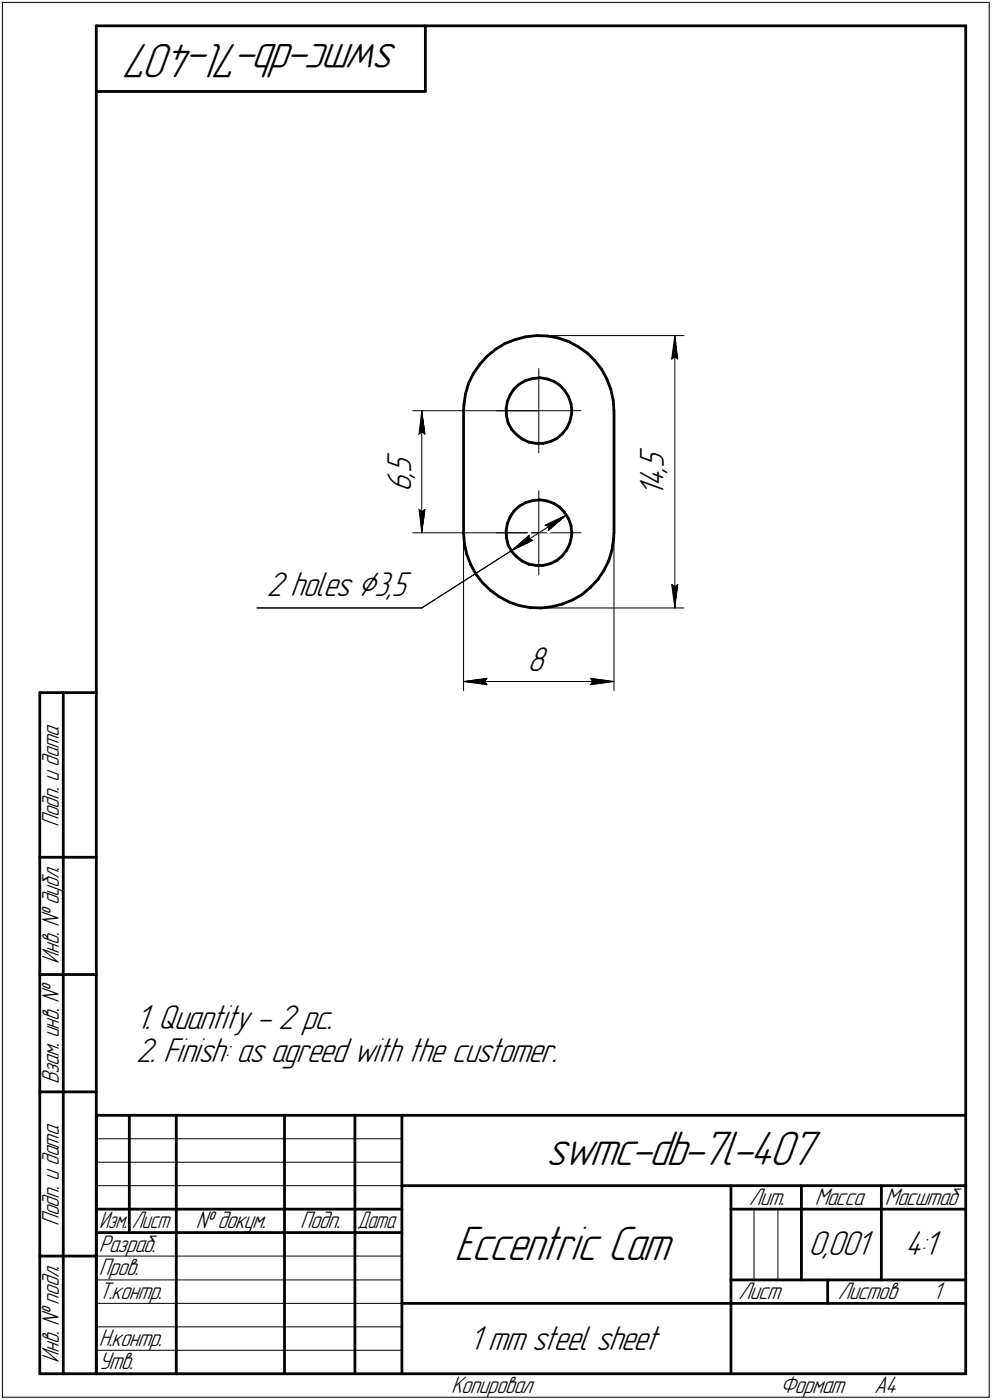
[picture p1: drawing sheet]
<svg xmlns="http://www.w3.org/2000/svg" width="211mm" height="298mm" viewBox="0 0 211 298" stroke-linecap="round" stroke-linejoin="round" font-family="sans-serif">
<g fill="none" stroke="#000" stroke-width=".59">
<path d="M20.5 5.5v287zM20.5 5.5h185zM20.5 19.5h70zM90.5 5.5v14zM205.5 5.5v287zM100.8 79.5l-1.1 2zM102.1 77.6l-1.3 1.9zM103.6 75.9l1.9-1.6zM103.6 75.9l-1.5 1.7zM105.5 74.3l1.9-1.1zM107.4 73.2l2.2-.9zM109.6 72.3l2.2-.6z"/>
<path d="M111.8 71.7l2.4-.2zM114.2 71.5h2.3zM116.5 71.5l2.3 .5zM118.8 72l2.2 .7zM121 72.7l2 1.1zM123 73.8l2 1.4zM125 75.2l1.6 1.6zM126.6 76.8l1.4 1.9zM128 78.7l1.1 2zM98.6 87.5v26zM98.7 86.1l-.1 1.4zM99.1 83.8l-.4 2.3z"/>
<path d="M99.7 81.5l-.6 2.3zM107.7 87l.1 1.6zM107.8 88.6l.3 1.5zM107.9 85.5l-.2 1.5zM108.1 90.1l.8 1.3zM108.5 84.1l-.6 1.4zM108.9 91.4l1 1.1zM109.4 82.8l1.1-1zM109.4 82.8l-.9 1.3zM109.9 92.5l1.2 1zM110.5 81.8l1.3-.8zM111.1 93.5l1.4 .6z"/>
<path d="M111.8 81l1.6-.4zM112.5 94.1l1.5 .3zM113.4 80.6l1.5-.2zM114 94.4h1.6zM114.9 80.4l1.5 .3zM115.6 94.4l1.4-.3zM116.4 80.7l1.5 .5zM117 94.1l1.4-.7zM117.9 81.2l1.2 .8zM118.4 93.4l1.2-1zM119.1 82l1 1.1zM120.1 83.1l.9 1.4z"/>
<path d="M120.6 91.2l-1 1.2zM121 84.5l.5 1.4zM121.2 89.8l-.6 1.4zM121.5 85.9l.2 1.6zM121.6 88.3l-.4 1.5zM121.7 87.5l-.1 .8zM129.1 80.7l.9 2.2zM130 82.9l.5 2.3zM130.5 85.2l.1 2.3zM130.6 87.5v26zM98.6 113.5l.2 2.2zM98.8 115.7l.5 2.3z"/>
<path d="M99.3 118l.9 2.2zM107.7 113l.1 1.6zM107.8 114.6l.3 1.5zM107.9 111.5l-.2 1.5zM108.1 116.1l.8 1.3zM108.5 110.1l-.6 1.4zM108.9 117.4l1 1.1zM109.4 108.8l1.1-1zM109.4 108.8l-.9 1.3zM109.9 118.5l1.2 1zM110.5 107.8l1.3-.8zM111.1 119.5l1.4 .6z"/>
<path d="M111.8 107l1.6-.4zM113.4 106.6l1.5-.2zM114.9 106.4l1.5 .3zM116.4 106.7l1.5 .5zM117.9 107.2l1.2 .8zM118.4 119.4l1.2-1zM119.1 108l1 1.1zM120.1 109.1l.9 1.4zM120.6 117.2l-1 1.2zM121 110.5l.5 1.4zM121.2 115.8l-.6 1.4zM121.5 111.9l.2 1.6z"/>
<path d="M121.6 114.3l-.4 1.5zM121.7 113.5l-.1 .8zM129.5 119.4l-1 2zM130.2 117.1l-.7 2.3zM130.6 114.8l-.4 2.3zM130.6 113.5v1.3zM100.2 120.2l1.1 2.1zM101.3 122.3l1.4 1.8zM102.7 124.1l1.7 1.6zM104.4 125.7l1.9 1.4zM106.3 127.1l2 1.1zM108.3 128.2l2.2 .7z"/>
<path d="M110.5 128.9l2.3 .5zM112.5 120.1l1.5 .3zM112.8 129.4l2.3 .1zM114 120.4h1.6zM115.1 129.5l2.3-.3zM115.6 120.4l1.4-.3zM117 120.1l1.4-.7zM117.4 129.2l2.3-.6zM119.7 128.6l2.1-.8zM121.8 127.8l2.1-1.2zM123.9 126.6l1.7-1.5zM127.3 123.4l-1.7 1.7z"/>
<path d="M128.5 121.4l-1.2 2zM8.5 147.5v145zM8.5 147.5h12zM13.5 147.5v145zM8.5 182.5h12zM8.5 207.5h12zM8.5 232.5h12zM20.5 237.5h185zM20.5 237.5v55zM27.5 237.5v25zM37.5 237.5v55zM60.5 237.5v55z"/>
<path d="M75.5 237.5v55zM85.5 237.5v55zM20.5 257.5h65zM85.5 252.5h120zM155.5 252.5v40zM155.5 257.5h15zM170.5 252.5v20zM170.5 257.5h35zM187.5 252.5v20zM8.5 267.5h12zM20.5 262.5h65zM85.5 277.5h70z"/>
<path d="M155.5 277.5h50zM155.5 272.5h50zM176.1 272.5v5zM8.5 292.5h12zM20.5 292.5h185z"/>
</g>
<g fill="none" stroke="#000" stroke-width=".21">
<path d="M.5 .5v297zM.5 .5h210zM210.5 .5v297zM114.6 78.5v9zM114.6 71.5h30.9zM142.9 76.5l.7-.6zM143.6 71.5l.6 5zM143.6 75.9l.6 .6zM143.6 71.5l-.7 5zM143.6 71.5v58zM87.8 87.5h26.8zM89.2 92.5l.5-.6z"/>
<path d="M89.7 87.5l.7 5zM89.7 91.9l.7 .6zM89.7 87.5l-.5 5zM89.7 87.5v26zM105.7 87.5h8.9zM114.6 87.5v8.9zM114.6 87.5h9zM87.8 113.5h26.8zM89.2 108.5l.5 5zM89.2 108.5l.5 .5zM89.7 109l.7-.5zM90.4 108.5l-.7 5z"/>
<path d="M98.6 100.4v46.7zM105.7 113.5h8.9zM108.8 117.3l3.8-3.3zM108.8 117.3l4.6-2.2zM108.8 117.3l11.8-7.7zM112.5 114.8l.9 .3zM112.6 114l-.1 .8zM114.6 113.5v8.9zM114.6 104.5v9zM114.6 113.5h9zM116 111.8l.8 .3zM116 111.8l4.6-2.2z"/>
<path d="M116.7 112.9l3.9-3.3zM116.8 112.1l-.1 .8zM130.6 100.4v46.7zM54.7 129.5h35zM89.7 129.5l19.1-12.2zM114.6 129.5h30.9zM142.9 124.5l.7 5zM142.9 124.5l.7 .5zM143.6 125l.6-.5zM144.2 124.5l-.6 5zM98.6 145.1l5-.7zM98.6 145.1l5 .7z"/>
<path d="M98.6 145.1h32zM103.1 145.1l.5 .7zM103.6 144.4l-.5 .7zM125.6 145.8l5-.7zM125.6 144.4l.6 .7zM125.6 144.4l5 .7zM126.2 145.1l-.6 .7zM20.5 247.5h65zM20.5 252.5h65zM20.5 242.5h65zM160.4 257.5v15zM165.5 257.5v15z"/>
<path d="M20.5 267.5h65zM20.5 272.5h65zM20.5 277.5h65zM.5 297.5h210zM20.5 282.5h65zM20.5 287.5h65z"/>
</g>
<g fill="#fff" stroke="#fff" stroke-width=".21">
<path d="M136.6 95.2h6zM136.6 95.2h6zM136.6 95.3h6zM136.6 95.4h6zM136.6 95.5h6zM136.6 95.6h6zM136.6 95.7h6zM136.6 95.8h6zM136.6 95.8h6zM136.6 95.9h6zM136.6 96h6zM136.6 96.1h6zM136.6 96.2h6zM136.6 96.3h6zM136.6 96.4h6zM136.6 96.4h6zM136.6 96.5h6zM136.6 96.6h6zM136.6 96.7h6zM136.6 96.8h6zM136.6 96.9h6zM136.6 96.9h6zM136.6 97h6zM136.6 97.1h6zM136.6 97.2h6zM136.6 97.3h6zM136.6 97.4h6zM136.6 97.5h6zM136.6 97.5h6zM136.6 97.6h6zM136.6 97.7h6zM136.6 97.8h6zM136.6 97.9h6zM136.6 98h6zM136.6 98h6zM136.6 98.1h6zM136.6 98.2h6zM136.6 98.3h6zM136.6 98.4h6zM136.6 98.5h6zM136.6 98.6h6zM136.6 98.6h6zM136.6 98.7h6zM136.6 98.8h6zM136.6 98.9h6zM136.6 99h6zM136.6 99.1h6zM136.6 99.1h6zM136.6 99.2h6zM136.6 99.3h6zM136.6 99.4h6zM136.6 99.5h6zM136.6 99.6h6zM136.6 99.7h6zM136.6 99.7h6zM136.6 99.8h6zM136.6 99.9h6zM136.6 100h6zM136.6 100.1h6zM136.6 100.2h6zM136.6 100.2h6zM136.6 100.3h6zM136.6 100.4h6zM136.6 100.5h6zM136.6 100.6h6zM136.6 100.7h6zM136.6 100.8h6zM136.6 100.8h6zM136.6 100.9h6zM136.6 101h6zM136.6 101.1h6zM136.6 101.2h6zM136.6 101.3h6zM136.6 101.3h6zM136.6 101.4h6zM136.6 101.5h6zM136.6 101.6h6zM136.6 101.7h6zM136.6 101.8h6zM136.6 101.9h6zM136.6 101.9h6zM136.6 102h6zM136.6 102.1h6zM136.6 102.2h6zM136.6 102.3h6zM136.6 102.4h6zM136.6 102.4h6zM136.6 102.5h6zM136.6 102.6h6zM136.6 102.7h6zM136.6 102.8h6zM136.6 102.9h6zM136.6 103h6zM136.6 103h6zM136.6 103.1h6zM136.6 103.2h6zM136.6 103.3h6zM136.6 103.4h6zM136.6 103.5h6zM136.6 103.5h6zM136.6 103.6h6zM136.6 103.7h6zM136.6 103.8h6zM136.6 103.9h6zM136.6 104h6zM136.6 104.1h6zM136.6 104.1h6zM136.6 104.2h6zM136.6 104.3h6zM136.6 104.4h6zM136.6 104.5h6zM136.6 104.6h6zM136.6 104.6h6zM136.6 104.7h6zM136.6 104.8h6zM136.6 104.9h6zM136.6 105h6zM136.6 105.1h6zM136.6 105.2h6zM136.6 105.2h6zM136.6 105.3h6zM136.6 105.4h6zM136.6 105.5h6zM136.6 105.6h6zM136.6 105.7h6z"/>
<path d="M143.5 71.7h.3zM143.5 71.8h.3zM143.4 71.9h.4zM143.4 72h.4zM143.3 72.1h.5zM143.3 72.1h.6zM143.3 72.2h.6zM143.3 72.3h.6zM143.3 72.4h.7zM143.2 72.5h.8zM143.2 72.6h.8zM143.1 72.6h1zM143.1 72.7h1zM143.1 72.8h1.1zM143 72.9h1.2zM143 73h1.2zM142.9 73.1h1.4zM142.9 73.2h1.4zM142.8 73.2h1.5zM142.8 73.3h1.6zM142.8 73.4h1.6zM142.8 73.5h1.6zM142.8 73.6h1.6zM142.8 73.7h1.6zM142.8 73.7h1.6zM142.8 73.8h1.6zM142.7 73.9h1.7zM142.7 74h1.7zM142.7 74.1h1.7zM142.7 74.2h1.7zM142.7 74.3h1.7zM142.7 74.3h1.7zM142.7 74.4h1.7zM142.7 74.5h1.8zM142.7 74.6h1.8zM142.7 74.7h1.8zM142.7 74.8h1.8zM142.7 74.8h1.8zM142.7 74.9h1.8zM142.7 75h1.8zM142.6 75.1h1.9zM142.6 75.2h2zM142.6 75.3h2zM142.6 75.4h2zM142.6 75.4h2zM142.6 75.5h2zM142.6 75.6h2zM142.6 75.7h2zM142.5 75.8h2.2zM142.5 75.9h2.2zM142.5 75.9h2.2zM142.5 76h2.2zM142.5 76.1h2.2zM142.5 76.2h2.2zM142.5 76.3h2.2zM142.4 76.4h2.4zM142.4 76.5h2.4zM142.4 76.5h2.4zM142.4 76.6h2.4zM142.4 76.7h2.4zM142.4 76.8h2.4zM142.4 76.9h2.4z"/>
<path d="M142.3 124h2.5zM142.4 124h2.4zM142.4 124.1h2.4zM142.4 124.2h2.4zM142.4 124.3h2.4zM142.4 124.4h2.4zM142.4 124.5h2.4zM142.4 124.5h2.4zM142.5 124.6h2.2zM142.5 124.7h2.2zM142.5 124.8h2.2zM142.5 124.9h2.2zM142.5 125h2.2zM142.5 125.1h2.2zM142.5 125.1h2.2zM142.6 125.2h2zM142.6 125.3h2zM142.6 125.4h2zM142.6 125.5h2zM142.6 125.6h2zM142.6 125.6h2zM142.6 125.7h2zM142.6 125.8h1.9zM142.7 125.9h1.8zM142.7 126h1.8zM142.7 126.1h1.8zM142.7 126.2h1.8zM142.7 126.2h1.8zM142.7 126.3h1.8zM142.7 126.4h1.8zM142.7 126.5h1.7zM142.7 126.6h1.7zM142.7 126.7h1.7zM142.7 126.7h1.7zM142.7 126.8h1.7zM142.7 126.9h1.7zM142.7 127h1.7zM142.8 127.1h1.6zM142.8 127.2h1.6zM142.8 127.3h1.6zM142.8 127.3h1.6zM142.8 127.4h1.6zM142.8 127.5h1.6zM142.8 127.6h1.6zM142.8 127.7h1.5zM142.9 127.8h1.4zM142.9 127.8h1.4zM143 127.9h1.2zM143 128h1.2zM143.1 128.1h1.1zM143.1 128.2h1zM143.1 128.3h1zM143.2 128.4h.8zM143.2 128.4h.8zM143.3 128.5h.7zM143.3 128.6h.6zM143.3 128.7h.6zM143.3 128.8h.6zM143.3 128.9h.5zM143.4 128.9h.4zM143.4 129h.4zM143.5 129.1h.3zM143.5 129.2h.3z"/>
<path d="M112.2 138.1h4.9zM112.2 138.2h4.9zM112.2 138.3h4.9zM112.2 138.3h4.9zM112.2 138.4h4.9zM112.2 138.5h4.9zM112.2 138.6h4.9zM112.2 138.7h4.9zM112.2 138.8h4.9zM112.2 138.9h4.9zM112.2 138.9h4.9zM112.2 139h4.9zM112.2 139.1h4.9zM112.2 139.2h4.9zM112.2 139.3h4.9zM112.2 139.4h4.9zM112.2 139.4h4.9zM112.2 139.5h4.9zM112.2 139.6h4.9zM112.2 139.7h4.9zM112.2 139.8h4.9zM112.2 139.9h4.9zM112.2 140h4.9zM112.2 140h4.9zM112.2 140.1h4.9zM112.2 140.2h4.9zM112.2 140.3h4.9zM112.2 140.4h4.9zM112.2 140.5h4.9zM112.2 140.5h4.9zM112.2 140.6h4.9zM112.2 140.7h4.9zM112.2 140.8h4.9zM112.2 140.9h4.9zM112.2 141h4.9zM112.2 141.1h4.9zM112.2 141.1h4.9zM112.2 141.2h4.9zM112.2 141.3h4.9zM112.2 141.4h4.9zM112.2 141.5h4.9zM112.2 141.6h4.9zM112.2 141.6h4.9zM112.2 141.7h4.9zM112.2 141.8h4.9zM112.2 141.9h4.9zM112.2 142h4.9zM112.2 142.1h4.9zM112.2 142.2h4.9zM112.2 142.2h4.9zM112.2 142.3h4.9zM112.2 142.4h4.9zM112.2 142.5h4.9zM112.2 142.6h4.9zM112.2 142.7h4.9zM112.2 142.7h4.9zM112.2 142.8h4.9zM112.2 142.9h4.9zM112.2 143h4.9zM112.2 143.1h4.9zM112.2 143.2h4.9zM112.2 143.3h4.9zM112.2 143.3h4.9zM112.2 143.4h4.9zM112.2 143.5h4.9zM112.2 143.6h4.9zM112.2 143.7h4.9zM112.2 143.8h4.9zM112.2 143.8h4.9zM112.2 143.9h4.9zM112.2 144h4.9z"/>
<path d="M103.5 143.9h.6zM103 144h1.1zM102.3 144.1h1.8zM101.7 144.2h2.4zM101.1 144.3h3zM100.4 144.4h3.7zM100.2 144.4h3.9zM100.1 144.5h4zM99.8 144.6h4.3zM99.7 144.7h4.4zM99.5 144.8h4.6zM99.2 144.9h4.9zM99.1 144.9h5zM98.9 145h5.2zM98.6 145.1h5.5zM98.9 145.2h5.2zM99.1 145.3h5zM99.2 145.4h4.9zM99.5 145.5h4.6zM99.7 145.5h4.4zM99.8 145.6h4.3zM100.1 145.7h4zM100.2 145.8h3.9zM100.4 145.9h3.7zM101.2 146h2.9zM101.9 146h2.2zM102.7 146.1h1.4zM103.5 146.2h.6z"/>
<path d="M125.1 143.9h.7zM125.1 144h1.3zM125.1 144.1h1.9zM125.1 144.2h2.6zM125.1 144.3h3.2zM125.1 144.4h3.8zM125.1 144.4h4zM125.1 144.5h4.2zM125.1 144.6h4.4zM125.1 144.7h4.6zM125.1 144.8h4.8zM125.1 144.9h4.9zM125.1 144.9h5.2zM125.1 145h5.4zM125.1 145.1h5.5zM125.1 145.2h5.4zM125.1 145.3h5.2zM125.1 145.4h4.9zM125.1 145.5h4.8zM125.1 145.5h4.6zM125.1 145.6h4.4zM125.1 145.7h4.2zM125.1 145.8h4zM125.1 145.9h3.8zM125.1 146h3.1zM125.1 146h2.3zM125.1 146.1h1.6zM125.1 146.2h.8z"/>
<path d="M82.7 96.2h6.1zM82.7 96.3h6.1zM82.7 96.4h6.1zM82.7 96.4h6.1zM82.7 96.5h6.1zM82.7 96.6h6.1zM82.7 96.7h6.1zM82.7 96.8h6.1zM82.7 96.9h6.1zM82.7 96.9h6.1zM82.7 97h6.1zM82.7 97.1h6.1zM82.7 97.2h6.1zM82.7 97.3h6.1zM82.7 97.4h6.1zM82.7 97.5h6.1zM82.7 97.5h6.1zM82.7 97.6h6.1zM82.7 97.7h6.1zM82.7 97.8h6.1zM82.7 97.9h6.1zM82.7 98h6.1zM82.7 98h6.1zM82.7 98.1h6.1zM82.7 98.2h6.1zM82.7 98.3h6.1zM82.7 98.4h6.1zM82.7 98.5h6.1zM82.7 98.6h6.1zM82.7 98.6h6.1zM82.7 98.7h6.1zM82.7 98.8h6.1zM82.7 98.9h6.1zM82.7 99h6.1zM82.7 99.1h6.1zM82.7 99.1h6.1zM82.7 99.2h6.1zM82.7 99.3h6.1zM82.7 99.4h6.1zM82.7 99.5h6.1zM82.7 99.6h6.1zM82.7 99.7h6.1zM82.7 99.7h6.1zM82.7 99.8h6.1zM82.7 99.9h6.1zM82.7 100h6.1zM82.7 100.1h6.1zM82.7 100.2h6.1zM82.7 100.2h6.1zM82.7 100.3h6.1zM82.7 100.4h6.1zM82.7 100.5h6.1zM82.7 100.6h6.1zM82.7 100.7h6.1zM82.7 100.8h6.1zM82.7 100.8h6.1zM82.7 100.9h6.1zM82.7 101h6.1zM82.7 101.1h6.1zM82.7 101.2h6.1zM82.7 101.3h6.1zM82.7 101.3h6.1zM82.7 101.4h6.1zM82.7 101.5h6.1zM82.7 101.6h6.1zM82.7 101.7h6.1zM82.7 101.8h6.1zM82.7 101.9h6.1zM82.7 101.9h6.1zM82.7 102h6.1zM82.7 102.1h6.1zM82.7 102.2h6.1zM82.7 102.3h6.1zM82.7 102.4h6.1zM82.7 102.4h6.1zM82.7 102.5h6.1zM82.7 102.6h6.1zM82.7 102.7h6.1zM82.7 102.8h6.1zM82.7 102.9h6.1zM82.7 103h6.1zM82.7 103h6.1zM82.7 103.1h6.1zM82.7 103.2h6.1zM82.7 103.3h6.1zM82.7 103.4h6.1zM82.7 103.5h6.1zM82.7 103.5h6.1zM82.7 103.6h6.1zM82.7 103.7h6.1zM82.7 103.8h6.1zM82.7 103.9h6.1zM82.7 104h6.1zM82.7 104.1h6.1zM82.7 104.1h6.1zM82.7 104.2h6.1zM82.7 104.3h6.1zM82.7 104.4h6.1zM82.7 104.5h6.1zM82.7 104.6h6.1zM82.7 104.6h6.1z"/>
<path d="M88.6 107.9h2.4zM88.6 108h2.4zM88.6 108.1h2.4zM88.6 108.2h2.4zM88.6 108.3h2.4zM88.6 108.4h2.4zM88.6 108.5h2.4zM88.6 108.5h2.4zM88.7 108.6h2.2zM88.7 108.7h2.2zM88.7 108.8h2.2zM88.7 108.9h2.2zM88.7 109h2.2zM88.7 109.1h2.2zM88.7 109.1h2.2zM88.8 109.2h2zM88.8 109.3h2zM88.8 109.4h2zM88.8 109.5h2zM88.8 109.6h2zM88.8 109.6h2zM88.8 109.7h2zM88.8 109.8h2zM88.9 109.9h1.9zM88.9 110h1.9zM88.9 110.1h1.9zM88.9 110.2h1.9zM88.9 110.2h1.9zM88.9 110.3h1.9zM88.9 110.4h1.9zM89 110.5h1.7zM89 110.6h1.7zM89 110.7h1.7zM89 110.7h1.7zM89 110.8h1.7zM89 110.9h1.7zM89 111h1.7zM89.1 111.1h1.5zM89.1 111.2h1.5zM89.1 111.3h1.5zM89.1 111.3h1.5zM89.1 111.4h1.5zM89.1 111.5h1.5zM89.1 111.6h1.5zM89.1 111.7h1.4zM89.2 111.8h1.3zM89.2 111.8h1.3zM89.2 111.9h1.2zM89.2 112h1.2zM89.2 112.1h1.1zM89.3 112.2h1zM89.3 112.3h1zM89.4 112.4h.9zM89.4 112.4h.9zM89.4 112.5h.8zM89.5 112.6h.7zM89.5 112.7h.6zM89.5 112.8h.6zM89.6 112.9h.4zM89.6 112.9h.4zM89.7 113h.3zM89.7 113.1h.2zM89.7 113.2h.2z"/>
<path d="M89.7 87.7h.2zM89.7 87.8h.2zM89.7 87.9h.3zM89.6 88h.4zM89.6 88.1h.4zM89.5 88.1h.6zM89.5 88.2h.6zM89.5 88.3h.7zM89.4 88.4h.8zM89.4 88.5h.9zM89.4 88.6h.9zM89.3 88.6h1zM89.3 88.7h1zM89.2 88.8h1.1zM89.2 88.9h1.2zM89.2 89h1.2zM89.2 89.1h1.3zM89.2 89.2h1.3zM89.1 89.2h1.4zM89.1 89.3h1.5zM89.1 89.4h1.5zM89.1 89.5h1.5zM89.1 89.6h1.5zM89.1 89.7h1.5zM89.1 89.7h1.5zM89.1 89.8h1.5zM89 89.9h1.7zM89 90h1.7zM89 90.1h1.7zM89 90.2h1.7zM89 90.3h1.7zM89 90.3h1.7zM89 90.4h1.7zM88.9 90.5h1.9zM88.9 90.6h1.9zM88.9 90.7h1.9zM88.9 90.8h1.9zM88.9 90.8h1.9zM88.9 90.9h1.9zM88.9 91h1.9zM88.8 91.1h2zM88.8 91.2h2zM88.8 91.3h2zM88.8 91.4h2zM88.8 91.4h2zM88.8 91.5h2zM88.8 91.6h2zM88.8 91.7h2zM88.7 91.8h2.2zM88.7 91.9h2.2zM88.7 91.9h2.2zM88.7 92h2.2zM88.7 92.1h2.2zM88.7 92.2h2.2zM88.7 92.3h2.2zM88.6 92.4h2.4zM88.6 92.5h2.4zM88.6 92.5h2.4zM88.6 92.6h2.4zM88.6 92.7h2.4zM88.6 92.8h2.4zM88.6 92.9h2.4z"/>
<path d="M120.1 109.7h.5zM119.6 109.8h.9zM119.1 109.9h1.3zM118.6 110h1.8zM118.4 110.1h1.9zM118.3 110.2h1.9zM118.1 110.2h2.1zM117.9 110.3h2.2zM117.8 110.4h2.3zM117.6 110.5h2.5zM117.4 110.6h2.6zM117.3 110.7h2.6zM117.1 110.7h2.8zM116.8 110.8h3zM116.7 110.9h3zM116.5 111h3.2zM116.3 111.1h3.3zM116.2 111.2h3.3zM116 111.3h3.5zM115.8 111.3h3.6zM115.7 111.4h3.6zM115.5 111.5h3.7zM115.2 111.6h3.9zM115.3 111.7h3.7zM115.4 111.8h3.5zM115.4 111.8h3.4zM115.5 111.9h3.2zM115.6 112h3zM115.6 112.1h2.9zM115.7 112.2h2.7zM115.7 112.3h2.6zM115.7 112.4h2.5zM115.8 112.4h2.3zM115.9 112.5h2.1zM115.9 112.6h2zM116 112.7h1.9zM116.1 112.8h1.6zM116.1 112.9h1.5zM116.2 112.9h1.3zM116.2 113h1.2zM116.2 113.1h1.1zM116.3 113.2h1zM116.3 113.3h.8zM116.4 113.4h.6zM116.5 113.5h.4zM116.5 113.5h.3zM116.6 113.6h.2z"/>
<path d="M112.6 113.3h.2zM112.5 113.4h.4zM112.4 113.5h.5zM112.4 113.5h.5zM112.3 113.6h.7zM112.2 113.7h.8zM112.1 113.8h1zM111.9 113.9h1.2zM111.8 114h1.4zM111.8 114h1.5zM111.7 114.1h1.6zM111.6 114.2h1.8zM111.5 114.3h1.9zM111.4 114.4h2.1zM111.3 114.5h2.2zM111.2 114.6h2.3zM111.1 114.6h2.5zM111 114.7h2.7zM110.9 114.8h2.8zM110.8 114.9h3zM110.7 115h3.2zM110.6 115.1h3.3zM110.5 115.1h3.5zM110.4 115.2h3.6zM110.3 115.3h3.7zM110.2 115.4h3.7zM110.2 115.5h3.5zM110.1 115.6h3.4zM109.9 115.7h3.5zM109.9 115.7h3.3zM109.8 115.8h3.2zM109.7 115.9h3.2zM109.7 116h3zM109.6 116.1h2.9zM109.6 116.2h2.7zM109.6 116.2h2.5zM109.5 116.3h2.4zM109.4 116.4h2.4zM109.4 116.5h2.2zM109.3 116.6h2.1zM109.2 116.7h2.1zM109.2 116.8h1.9zM109.1 116.8h1.8zM109.1 116.9h1.6zM109.1 117h1.1zM109 117.1h.7zM108.9 117.2h.4z"/>
<path d="M56.7 121.1h31.1zM56.7 121.2h31.1zM56.7 121.2h31.1zM56.7 121.3h31.1zM56.7 121.4h31.1zM56.7 121.5h31.1zM56.7 121.6h31.1zM56.7 121.7h31.1zM56.7 121.8h31.1zM56.7 121.8h31.1zM56.7 121.9h31.1zM56.7 122h31.1zM56.7 122.1h31.1zM56.7 122.2h31.1zM56.7 122.3h31.1zM56.7 122.3h31.1zM56.7 122.4h31.1zM56.7 122.5h31.1zM56.7 122.6h31.1zM56.7 122.7h31.1zM56.7 122.8h31.1zM56.7 122.9h31.1zM56.7 122.9h31.1zM56.7 123h31.1zM56.7 123.1h31.1zM56.7 123.2h31.1zM56.7 123.3h31.1zM56.7 123.4h31.1zM56.7 123.4h31.1zM56.7 123.5h31.1zM56.7 123.6h31.1zM56.7 123.7h31.1zM56.7 123.8h31.1zM56.7 123.9h31.1zM56.7 124h31.1zM56.7 124h31.1zM56.7 124.1h31.1zM56.7 124.2h31.1zM56.7 124.3h31.1zM56.7 124.4h31.1zM56.7 124.5h31.1zM56.7 124.5h31.1zM56.7 124.6h31.1zM56.7 124.7h31.1zM56.7 124.8h31.1zM56.7 124.9h31.1zM56.7 125h31.1zM56.7 125.1h31.1zM56.7 125.1h31.1zM56.7 125.2h31.1zM56.7 125.3h31.1zM56.7 125.4h31.1zM56.7 125.5h31.1zM56.7 125.6h31.1zM56.7 125.6h31.1zM56.7 125.7h31.1zM56.7 125.8h31.1zM56.7 125.9h31.1zM56.7 126h31.1zM56.7 126.1h31.1zM56.7 126.2h31.1zM56.7 126.2h31.1zM56.7 126.3h31.1zM56.7 126.4h31.1zM56.7 126.5h31.1zM56.7 126.6h31.1zM56.7 126.7h31.1zM56.7 126.7h31.1zM56.7 126.8h31.1zM56.7 126.9h31.1zM56.7 127h31.1zM56.7 127.1h31.1zM56.7 127.2h31.1zM56.7 127.3h31.1zM56.7 127.3h31.1zM56.7 127.4h31.1zM56.7 127.5h31.1zM56.7 127.6h31.1zM56.7 127.7h31.1zM56.7 127.8h31.1zM56.7 127.8h31.1zM56.7 127.9h31.1zM56.7 128h31.1zM56.7 128.1h31.1zM56.7 128.2h31.1zM56.7 128.3h31.1zM56.7 128.4h31.1z"/>
<path d="M29 214.3h41.4zM29 214.4h41.4zM29 214.5h41.4zM29 214.5h41.4zM29 214.6h41.4zM29 214.7h41.4zM29 214.8h41.4zM29 214.9h41.4zM29 215h41.4zM29 215.1h41.4zM29 215.1h41.4zM29 215.2h41.4zM29 215.3h41.4zM29 215.4h41.4zM29 215.5h41.4zM29 215.6h41.4zM29 215.6h41.4zM29 215.7h41.4zM29 215.8h41.4zM29 215.9h41.4zM29 216h41.4zM29 216.1h41.4zM29 216.2h41.4zM29 216.2h41.4zM29 216.3h41.4zM29 216.4h41.4zM29 216.5h41.4zM29 216.6h41.4zM29 216.7h41.4zM29 216.7h41.4zM29 216.8h41.4zM29 216.9h41.4zM29 217h41.4zM29 217.1h41.4zM29 217.2h41.4zM29 217.3h41.4zM29 217.3h41.4zM29 217.4h41.4zM29 217.5h41.4zM29 217.6h41.4zM29 217.7h41.4zM29 217.8h41.4zM29 217.8h41.4zM29 217.9h41.4zM29 218h41.4zM29 218.1h41.4zM29 218.2h41.4zM29 218.3h41.4zM29 218.4h41.4zM29 218.4h41.4zM29 218.5h41.4zM29 218.6h41.4zM29 218.7h41.4zM29 218.8h41.4zM29 218.9h41.4zM29 218.9h41.4zM29 219h41.4zM29 219.1h41.4zM29 219.2h41.4zM29 219.3h41.4zM29 219.4h41.4zM29 219.5h41.4zM29 219.5h41.4zM29 219.6h41.4zM29 219.7h41.4zM29 219.8h41.4zM29 219.9h41.4zM29 220h41.4zM29 220h41.4zM29 220.1h41.4zM29 220.2h41.4zM29 220.3h41.4z"/>
<path d="M29 221.3h89.2zM29 221.4h89.2zM29 221.5h89.2zM29 221.6h89.2zM29 221.7h89.2zM29 221.7h89.2zM29 221.8h89.2zM29 221.9h89.2zM29 222h89.2zM29 222.1h89.2zM29 222.2h89.2zM29 222.2h89.2zM29 222.3h89.2zM29 222.4h89.2zM29 222.5h89.2zM29 222.6h89.2zM29 222.7h89.2zM29 222.8h89.2zM29 222.8h89.2zM29 222.9h89.2zM29 223h89.2zM29 223.1h89.2zM29 223.2h89.2zM29 223.3h89.2zM29 223.4h89.2zM29 223.4h89.2zM29 223.5h89.2zM29 223.6h89.2zM29 223.7h89.2zM29 223.8h89.2zM29 223.9h89.2zM29 223.9h89.2zM29 224h89.2zM29 224.1h89.2zM29 224.2h89.2zM29 224.3h89.2zM29 224.4h89.2zM29 224.5h89.2zM29 224.5h89.2zM29 224.6h89.2zM29 224.7h89.2zM29 224.8h89.2zM29 224.9h89.2zM29 225h89.2zM29 225h89.2zM29 225.1h89.2zM29 225.2h89.2zM29 225.3h89.2zM29 225.4h89.2zM29 225.5h89.2zM29 225.6h89.2zM29 225.6h89.2zM29 225.7h89.2zM29 225.8h89.2zM29 225.9h89.2zM29 226h89.2zM29 226.1h89.2zM29 226.1h89.2zM29 226.2h89.2zM29 226.3h89.2zM29 226.4h89.2zM29 226.5h89.2zM29 226.6h89.2zM29 226.7h89.2zM29 226.7h89.2zM29 226.8h89.2zM29 226.9h89.2zM29 227h89.2zM29 227.1h89.2zM29 227.2h89.2zM29 227.2h89.2z"/>
</g>
<g fill="#000" stroke="#000" stroke-width=".21">
<path d="M143.4 72.7h.2zM143.4 72.8h.2zM143.4 72.9h.2zM143.4 73h.2zM143.4 73.1h.2zM143.4 73.2h.2zM143.4 73.2h.2zM143.4 73.3h.2zM143.3 73.4h.3zM143.3 73.5h.3zM143.3 73.6h.3zM143.3 73.7h.3zM143.3 73.7h.3zM143.3 73.8h.3zM143.3 73.9h.3zM143.3 74h.3zM143.3 74.1h.3zM143.3 74.2h.3zM143.3 74.3h.3zM143.3 74.3h.3zM143.3 74.4h.3zM143.3 74.5h.3zM143.2 74.6h.4zM143.2 74.7h.4zM143.2 74.8h.4zM143.2 74.8h.4zM143.2 74.9h.4zM143.2 75h.4zM143.2 75.1h.4zM143.2 75.2h.4zM143.1 75.3h.5zM143.1 75.4h.5zM143.1 75.4h.5zM143.1 75.5h.5zM143.1 75.6h.5zM143.1 75.7h.5zM143.1 75.8h.5zM143 75.9h.6zM143 75.9h.6zM143 76h.5zM143 76.1h.4zM143 76.2h.3zM143 76.3h.2z"/>
<path d="M143.6 72.2h.2zM143.6 72.3h.2zM143.6 72.4h.2zM143.6 72.5h.2zM143.6 72.6h.2zM143.6 72.6h.2zM143.6 72.7h.2zM143.6 72.8h.2zM143.6 72.9h.2zM143.6 73h.2zM143.6 73.1h.2zM143.6 73.2h.2zM143.6 73.2h.2zM143.6 73.3h.2zM143.6 73.4h.2zM143.6 73.5h.2zM143.6 73.6h.2zM143.6 73.7h.3zM143.6 73.7h.3zM143.6 73.8h.3zM143.6 73.9h.3zM143.6 74h.3zM143.6 74.1h.3zM143.6 74.2h.3zM143.6 74.3h.3zM143.6 74.3h.4zM143.6 74.4h.4zM143.6 74.5h.4zM143.6 74.6h.4zM143.6 74.7h.4zM143.6 74.8h.4zM143.6 74.8h.4zM143.6 74.9h.4zM143.6 75h.4zM143.6 75.1h.5zM143.6 75.2h.5zM143.6 75.3h.5zM143.6 75.4h.5zM143.6 75.4h.5zM143.6 75.5h.5zM143.6 75.6h.5zM143.6 75.7h.5zM143.6 75.8h.6zM143.6 75.9h.6zM143.6 75.9h.6zM143.8 76h.4zM143.8 76.1h.4zM143.9 76.2h.3zM144 76.3h.2z"/>
<path d="M89.6 88.9h.1zM89.6 89h.1zM89.6 89.1h.1zM89.6 89.2h.1zM89.6 89.2h.1zM89.6 89.3h.1zM89.6 89.4h.1zM89.6 89.5h.1zM89.6 89.6h.1zM89.5 89.7h.2zM89.5 89.7h.2zM89.5 89.8h.2zM89.5 89.9h.2zM89.5 90h.2zM89.5 90.1h.2zM89.5 90.2h.2zM89.5 90.3h.2zM89.4 90.3h.3zM89.4 90.4h.3zM89.4 90.5h.3zM89.4 90.6h.3zM89.4 90.7h.3zM89.4 90.8h.3zM89.4 90.8h.3zM89.4 90.9h.3zM89.4 91h.3zM89.3 91.1h.4zM89.3 91.2h.4zM89.3 91.3h.4zM89.3 91.4h.4zM89.3 91.4h.4zM89.3 91.5h.4zM89.3 91.6h.4zM89.3 91.7h.4zM89.2 91.8h.5zM89.2 91.9h.5zM89.2 91.9h.5zM89.2 92h.5zM89.2 92.1h.4zM89.2 92.2h.3zM89.2 92.3h.2z"/>
<path d="M89.7 88.1h.2zM89.7 88.2h.2zM89.7 88.3h.2zM89.7 88.4h.2zM89.7 88.5h.2zM89.7 88.6h.2zM89.7 88.6h.2zM89.7 88.7h.3zM89.7 88.8h.3zM89.7 88.9h.3zM89.7 89h.3zM89.7 89.1h.3zM89.7 89.2h.3zM89.7 89.2h.3zM89.7 89.3h.3zM89.7 89.4h.4zM89.7 89.5h.4zM89.7 89.6h.4zM89.7 89.7h.4zM89.7 89.7h.4zM89.7 89.8h.4zM89.7 89.9h.4zM89.7 90h.5zM89.7 90.1h.5zM89.7 90.2h.5zM89.7 90.3h.5zM89.7 90.3h.5zM89.7 90.4h.5zM89.7 90.5h.5zM89.7 90.6h.6zM89.7 90.7h.6zM89.7 90.8h.6zM89.7 90.8h.6zM89.7 90.9h.6zM89.7 91h.6zM89.7 91.1h.6zM89.7 91.2h.6zM89.7 91.3h.6zM89.7 91.4h.6zM89.7 91.4h.6zM89.7 91.5h.6zM89.7 91.6h.6zM89.7 91.7h.6zM89.7 91.8h.6zM89.7 91.9h.7zM89.7 91.9h.7zM89.9 92h.5zM90 92.1h.4zM90.1 92.2h.3zM90.3 92.3h.1z"/>
<path d="M89.2 108.6h.2zM89.2 108.7h.3zM89.2 108.8h.4zM89.2 108.9h.5zM89.2 109h.5zM89.2 109.1h.5zM89.2 109.1h.5zM89.3 109.2h.4zM89.3 109.3h.4zM89.3 109.4h.4zM89.3 109.5h.4zM89.3 109.6h.4zM89.3 109.6h.4zM89.3 109.7h.4zM89.3 109.8h.4zM89.4 109.9h.3zM89.4 110h.3zM89.4 110.1h.3zM89.4 110.2h.3zM89.4 110.2h.3zM89.4 110.3h.3zM89.4 110.4h.3zM89.4 110.5h.3zM89.4 110.6h.3zM89.5 110.7h.2zM89.5 110.7h.2zM89.5 110.8h.2zM89.5 110.9h.2zM89.5 111h.2zM89.5 111.1h.2zM89.5 111.2h.2zM89.5 111.3h.2zM89.6 111.3h.1zM89.6 111.4h.1zM89.6 111.5h.1zM89.6 111.6h.1zM89.6 111.7h.1zM89.6 111.8h.1zM89.6 111.8h.1zM89.6 111.9h.1zM89.6 112h.1z"/>
<path d="M90.3 108.6h.1zM90.1 108.7h.3zM90 108.8h.4zM89.9 108.9h.5zM89.7 109h.7zM89.7 109.1h.7zM89.7 109.1h.6zM89.7 109.2h.6zM89.7 109.3h.6zM89.7 109.4h.6zM89.7 109.5h.6zM89.7 109.6h.6zM89.7 109.6h.6zM89.7 109.7h.6zM89.7 109.8h.6zM89.7 109.9h.6zM89.7 110h.6zM89.7 110.1h.6zM89.7 110.2h.6zM89.7 110.2h.6zM89.7 110.3h.6zM89.7 110.4h.5zM89.7 110.5h.5zM89.7 110.6h.5zM89.7 110.7h.5zM89.7 110.7h.5zM89.7 110.8h.5zM89.7 110.9h.5zM89.7 111h.4zM89.7 111.1h.4zM89.7 111.2h.4zM89.7 111.3h.4zM89.7 111.3h.4zM89.7 111.4h.4zM89.7 111.5h.4zM89.7 111.6h.3zM89.7 111.7h.3zM89.7 111.8h.3zM89.7 111.8h.3zM89.7 111.9h.3zM89.7 112h.3zM89.7 112.1h.3zM89.7 112.2h.3zM89.7 112.3h.2zM89.7 112.4h.2zM89.7 112.4h.2zM89.7 112.5h.2zM89.7 112.6h.2zM89.7 112.7h.2zM89.7 112.8h.2z"/>
<path d="M112.4 114.9h.5zM112.3 115h.8zM112.2 115.1h1.2zM112 115.1h1.2zM111.9 115.2h1.1zM111.8 115.3h1.1zM111.7 115.4h1zM111.5 115.5h1zM111.4 115.6h1zM111.3 115.7h.9zM111.2 115.7h.8zM111 115.8h.8zM110.9 115.9h.8zM110.7 116h.8zM110.7 116.1h.6zM110.5 116.2h.6zM110.4 116.2h.5zM110.2 116.3h.5zM110.2 116.4h.4zM110 116.5h.4zM109.9 116.6h.3zM109.7 116.7h.4zM109.6 116.8h.3zM109.5 116.8h.2zM109.4 116.9h.2zM109.2 117h.2z"/>
<path d="M112.4 114.1h.2zM112.4 114.2h.2zM112.3 114.3h.3zM112.2 114.4h.4zM112.1 114.5h.5zM111.9 114.6h.7zM111.8 114.6h.8zM111.8 114.7h.8zM111.7 114.8h.8zM111.6 114.9h.8zM111.5 115h.8zM111.3 115.1h.9zM111.3 115.1h.7zM111.2 115.2h.7zM111.1 115.3h.7zM111 115.4h.7zM110.9 115.5h.6zM110.8 115.6h.6zM110.7 115.7h.6zM110.6 115.7h.6zM110.5 115.8h.5zM110.4 115.9h.5zM110.3 116h.4zM110.2 116.1h.5zM110.1 116.2h.4zM110 116.2h.4zM109.9 116.3h.3zM109.8 116.4h.4zM109.7 116.5h.3zM109.6 116.6h.3zM109.6 116.7h.1zM109.4 116.8h.2zM109.3 116.8h.2zM109.2 116.9h.2z"/>
<path d="M120.1 110h.1zM120 110.1h.1zM119.8 110.2h.2zM119.7 110.2h.2zM119.5 110.3h.3zM119.5 110.4h.2zM119.3 110.5h.3zM119.1 110.6h.4zM119 110.7h.4zM118.9 110.7h.4zM118.8 110.8h.4zM118.6 110.9h.5zM118.5 111h.5zM118.4 111.1h.5zM118.3 111.2h.5zM118.1 111.3h.6zM117.9 111.3h.7zM117.9 111.4h.6zM117.7 111.5h.7zM117.6 111.6h.7zM117.4 111.7h.8zM117.3 111.8h.8zM117.2 111.8h.8zM117.1 111.9h.8zM116.9 112h.9zM116.8 112.1h.9zM116.8 112.2h.8zM116.8 112.3h.7zM116.8 112.4h.6zM116.8 112.4h.5zM116.8 112.5h.4zM116.8 112.6h.3zM116.8 112.7h.2zM116.8 112.8h.1z"/>
<path d="M120.1 109.9h.1zM119.9 110h.2zM119.7 110.1h.3zM119.5 110.2h.3zM119.4 110.2h.3zM119.2 110.3h.3zM119 110.4h.5zM118.9 110.5h.4zM118.7 110.6h.4zM118.5 110.7h.5zM118.3 110.7h.6zM118.1 110.8h.7zM117.9 110.9h.7zM117.8 111h.7zM117.6 111.1h.8zM117.4 111.2h.9zM117.3 111.3h.8zM117.1 111.3h.8zM116.9 111.4h1zM116.8 111.5h.9zM116.6 111.6h1zM116.4 111.7h1zM116.2 111.8h1.1zM116 111.8h1.2zM116.2 111.9h.9zM116.5 112h.4z"/>
<path d="M143 124.6h.2zM143 124.7h.3zM143 124.8h.4zM143 124.9h.5zM143 125h.6zM143 125.1h.6zM143.1 125.1h.5zM143.1 125.2h.5zM143.1 125.3h.5zM143.1 125.4h.5zM143.1 125.5h.5zM143.1 125.6h.5zM143.1 125.6h.5zM143.2 125.7h.4zM143.2 125.8h.4zM143.2 125.9h.4zM143.2 126h.4zM143.2 126.1h.4zM143.2 126.2h.4zM143.2 126.2h.4zM143.2 126.3h.4zM143.3 126.4h.3zM143.3 126.5h.3zM143.3 126.6h.3zM143.3 126.7h.3zM143.3 126.7h.3zM143.3 126.8h.3zM143.3 126.9h.3zM143.3 127h.3zM143.3 127.1h.3zM143.3 127.2h.3zM143.3 127.3h.3zM143.3 127.3h.3zM143.3 127.4h.3zM143.3 127.5h.3zM143.4 127.6h.2zM143.4 127.7h.2zM143.4 127.8h.2zM143.4 127.8h.2zM143.4 127.9h.2zM143.4 128h.2zM143.4 128.1h.2zM143.4 128.2h.2z"/>
<path d="M144 124.6h.2zM143.9 124.7h.3zM143.8 124.8h.4zM143.8 124.9h.4zM143.6 125h.6zM143.6 125.1h.6zM143.6 125.1h.6zM143.6 125.2h.5zM143.6 125.3h.5zM143.6 125.4h.5zM143.6 125.5h.5zM143.6 125.6h.5zM143.6 125.6h.5zM143.6 125.7h.5zM143.6 125.8h.5zM143.6 125.9h.4zM143.6 126h.4zM143.6 126.1h.4zM143.6 126.2h.4zM143.6 126.2h.4zM143.6 126.3h.4zM143.6 126.4h.4zM143.6 126.5h.4zM143.6 126.6h.4zM143.6 126.7h.3zM143.6 126.7h.3zM143.6 126.8h.3zM143.6 126.9h.3zM143.6 127h.3zM143.6 127.1h.3zM143.6 127.2h.3zM143.6 127.3h.3zM143.6 127.3h.2zM143.6 127.4h.2zM143.6 127.5h.2zM143.6 127.6h.2zM143.6 127.7h.2zM143.6 127.8h.2zM143.6 127.8h.2zM143.6 127.9h.2zM143.6 128h.2zM143.6 128.1h.2zM143.6 128.2h.2zM143.6 128.3h.2zM143.6 128.4h.2zM143.6 128.4h.2zM143.6 128.5h.2zM143.6 128.6h.2zM143.6 128.7h.2z"/>
<path d="M98.6 145.1h4.5zM99.3 145.2h3.9zM99.9 145.3h3.4zM100.6 145.4h2.8zM101.2 145.5h2.2zM101.8 145.5h1.7zM102.4 145.6h1.1zM103 145.7h.6z"/>
<path d="M103 144.5h.6zM102.4 144.6h1.1zM101.8 144.7h1.7zM101.2 144.8h2.2zM100.6 144.9h2.8zM99.9 144.9h3.4zM99.3 145h3.9z"/>
<path d="M125.7 144.5h.6zM125.8 144.6h1.1zM125.9 144.7h1.7zM125.9 144.8h2.3zM126 144.9h2.8zM126.1 144.9h3.4zM126.2 145h3.8z"/>
<path d="M126.2 145.1h4.4zM126.2 145.2h3.8zM126.1 145.3h3.4zM126 145.4h2.8zM125.9 145.5h2.3zM125.9 145.5h1.7zM125.8 145.6h1.1zM125.7 145.7h.6z"/>
</g>
<g font-size="10.9">
<text x="84.8" y="9.4" transform="rotate(-180 84.8 9.4)">swmc-db-7l-407</text>
<text x="116.2" y="248.1">swmc-db-7l-407</text>
<text x="96.6" y="268.4">Eccentric Cam</text>
</g>
<g font-size="7.8">
<text x="87.5" y="101.7" transform="rotate(-90 87.5 101.7)">,</text>
<text x="87.5" y="100.6" transform="rotate(-90 87.5 100.6)">5</text>
<text x="141.3" y="100.7" transform="rotate(-90 141.3 100.7)">,</text>
<text x="141.3" y="99.6" transform="rotate(-90 141.3 99.6)">5</text>
<text x="87.5" y="104.7" transform="rotate(-90 87.5 104.7)">6</text>
<text x="141.3" y="105.7" transform="rotate(-90 141.3 105.7)">1</text>
<text x="141.3" y="103.7" transform="rotate(-90 141.3 103.7)">4</text>
<text x="56.7" y="126.9">2 holes Ç3,5</text>
<text x="112.2" y="142.8">8</text>
<text x="28.9" y="219.1">1. Quantity - 2 pc.</text>
<text x="28.9" y="226.1">2. Finish: as agreed with the customer.</text>
<text x="172" y="267.2">0,001</text>
<text x="192.6" y="267.2">4:1</text>
<text x="99.8" y="287.4">1 mm steel sheet</text>
</g>
<g font-size="5.4">
<text x="12.6" y="176.1" transform="rotate(-90 12.6 176.1)">Подп. и дата</text>
<text x="12.6" y="205.2" transform="rotate(-90 12.6 205.2)">Инв. № дубл.</text>
<text x="12.6" y="230.9" transform="rotate(-90 12.6 230.9)">Взам. инв. №</text>
<text x="159.3" y="256.6">Лит.</text>
<text x="173.4" y="256.6">Масса</text>
<text x="188.3" y="256.6">Масштаб</text>
<text x="12.6" y="261.1" transform="rotate(-90 12.6 261.1)">Подп. и дата</text>
<text x="41.6" y="261.6">№ докум.</text>
<text x="63.9" y="261.6">Подп.</text>
<text x="21" y="266.6">Разраб.</text>
<text x="21" y="271.6">Пров.</text>
<text x="21" y="276.6">Т.контр.</text>
<text x="157.1" y="276.6">Лист</text>
<text x="178.3" y="276.6">Листов</text>
<text x="198.5" y="276.6">1</text>
<text x="21" y="286.6">Н.контр.</text>
<text x="12.6" y="290.2" transform="rotate(-90 12.6 290.2)">Инв. № подл.</text>
<text x="21" y="291.6">Утв.</text>
<text x="96" y="296.6">Копировал</text>
<text x="166" y="296.6">Формат</text>
<text x="186" y="296.6">A4</text>
</g>
<g font-size="5.3">
<text x="21.1" y="261.6">Изм.</text>
<text x="28.1" y="261.6">Лист</text>
<text x="76.1" y="261.6">Дата</text>
</g>
</svg>
